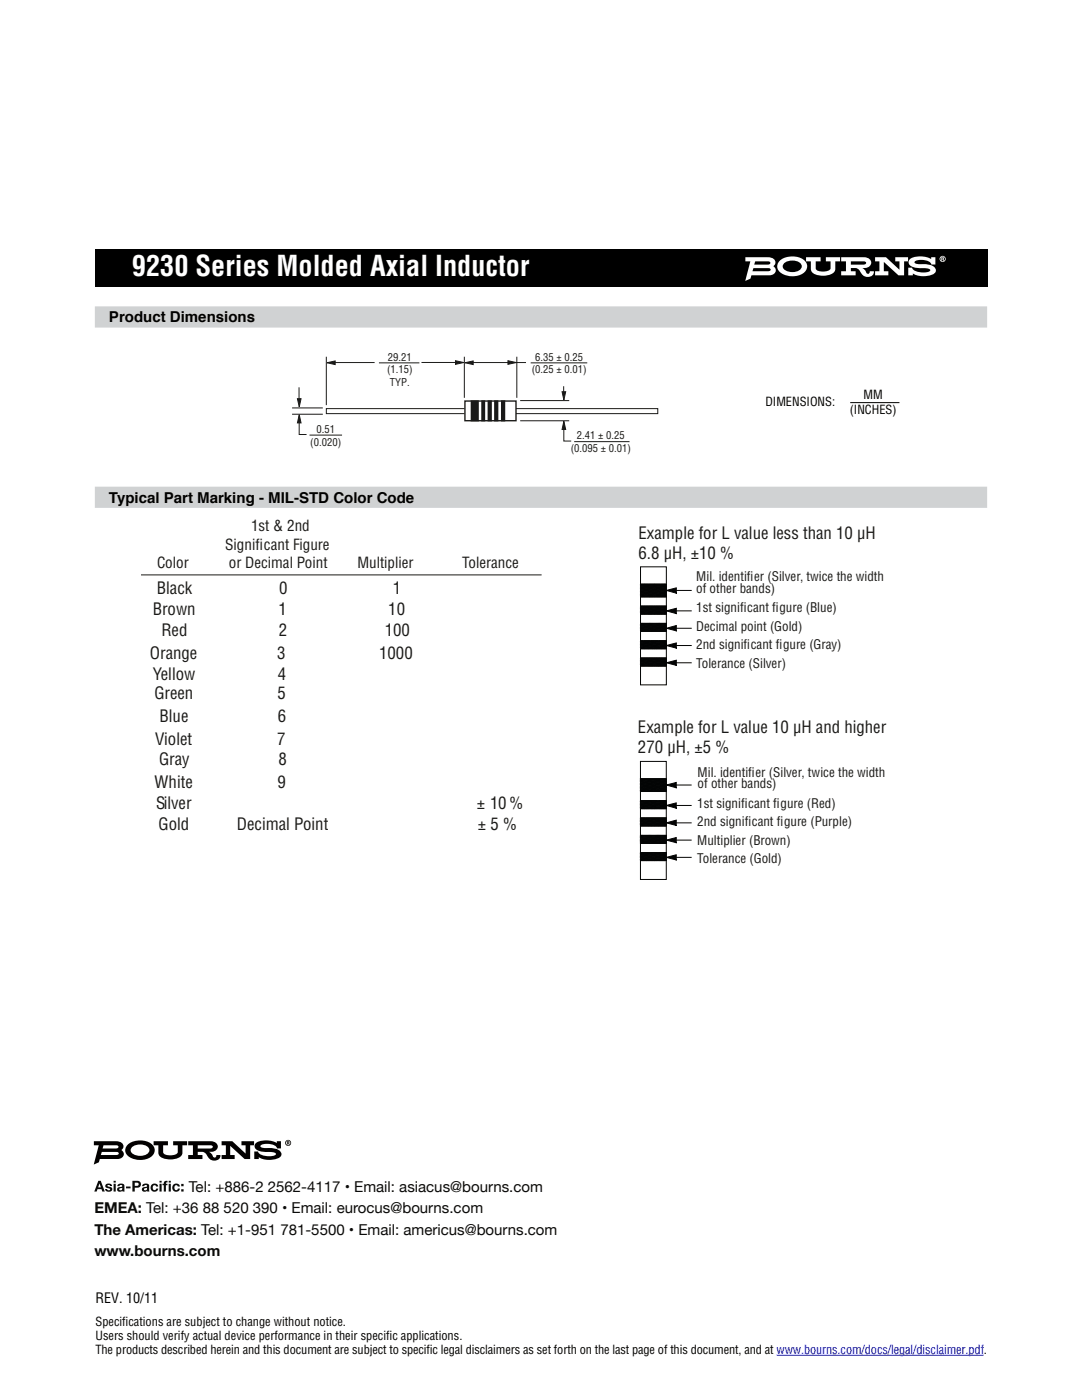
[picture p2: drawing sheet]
<svg xmlns="http://www.w3.org/2000/svg" width="216mm" height="279mm" viewBox="0 0 216 279" stroke-linecap="round" stroke-linejoin="round" font-family="sans-serif">
<path d="M18.9 49.7h178.1v7.5h-178.1z" fill="#000"/>
<g fill="#fff">
<path d="M160.8 51.3h2.9v.9h-.9v1.3a1.6 1.6 0 0 0 1.8 .7 1.05 1.05 0 0 0 1.1-.7v-1.3h-.9v-.9h2.8v.9h-.9v1.5a2.12 2.12 0 0 1-2.4 1.3 2.93 2.93 0 0 1-2.4-.9l-.1-1.9h-1z"/>
<path d="M174.6 51.3h2.2l2.7 2.5v-1.6h-.9v-.9h2.6v.9h-.8v2.7h-1.1l-2.9-2.6v1.8h.9v.8h-2.7v-.8h.9v-1.9h-.9z"/>
<path d="M181.7 51.6a4.6 4.6 0 0 1 4.1 .1v-.4h.8v1.5h-.8a2.22 2.22 0 0 0-2.7-.9l-.6 .3v.2l.5 .3h1.1a2.7 2.7 0 0 1 2.6 1 .91 .91 0 0 1-.8 1.2 4.4 4.4 0 0 1-3.8-.3v.3h-.9v-1.5h.8a2.19 2.19 0 0 0 2.3 1l1.1-.2 .2-.3a2.64 2.64 0 0 0-2.2-.4 2.56 2.56 0 0 1-2-.7l-.1-.5 .1-.4z"/>
<path d="M188 51.5v.1h.2v-.1zM187.8 51.4h.5l-.1 .3 .2 .3h-.2l-.1-.2-.1 .2h-.2zM187.6 51.7a.5 .5 0 0 0 1 0 .5 .5 0 0 0-1 0zM187.5 51.7a.61 .61 0 0 1 1.2 0 .61 .61 0 0 1-1.2 0z"/>
<path d="M150.3 53.5h3l.3 .1 .2 .2-.2 .3h-.4h-3.1zM150.7 52.2h2.6l.4 .2-.2 .3-.4 .1h-2.6zM148.7 51.3v.9h1l-1 3.9 1-.5 .2-.7h3.6a.99 .99 0 0 0 1.2-.5 .99 .99 0 0 0-.4-1.3 .94 .94 0 0 0 .4-1 .94 .94 0 0 0-.9-.7z"/>
<path d="M156.5 52.5a2.61 2.61 0 0 1 3.4 .3 1.11 1.11 0 0 1-1.2 1.4 2.01 2.01 0 0 1-2.5-1zM155.7 51.9a1.59 1.59 0 0 0-.6 1.6 1.59 1.59 0 0 0 1.2 1.2 3.9 3.9 0 0 0 4.5-.7 1.73 1.73 0 0 0-1.3-2.6 4.3 4.3 0 0 0-3.8 .5z"/>
<path d="M169.8 52.2h2.6l.4 .2-.2 .3-.4 .1h-2.4zM167.8 51.3v.9h1v1.9h-1v.8h2.9v-.8h-.9v-.6a1.57 1.57 0 0 1 2 1 1.43 1.43 0 0 0 1.3 .8 1.43 1.43 0 0 0 1.3-.8v-.4h-.8l-.1 .3-.3 .3a.6 .6 0 0 1-.5-.7l-.6-.5a1.28 1.28 0 0 0 1.7-1.4 1.4 1.4 0 0 0-1.4-.8z"/>
</g>
<path d="M18.9 99.2h178.1" fill="none" stroke="#d0d2d3" stroke-width="4.2" stroke-linecap="butt"/>
<path d="M28.1 114.7h80" fill="none" stroke="#1d1b16" stroke-width=".2"/>
<g fill="none" stroke="#030404" stroke-width=".2">
<path d="M127.8 117.7l.9 1.4M127.8 113.1h5.2v23.6h-5.2zM127.8 116.6h5.2M127.8 118.6l.3 .5M127.8 116.9l1.4 2.2M127.8 118.9l.2 .2M127.8 116.6l1.6 2.5M127.8 116.6v.1M128 116.6l1.6 2.5M128 116.6l-.2 .3M128.2 116.6l1.5 2.5M128.2 116.6l-.4 .6 1.2 1.9"/>
<path d="M128.3 119.1l-.5-.8 1.1-1.7 1.6 2.5M128.3 116.6l1.6 2.5M128.4 116.6l-.6 .9 1 1.6M128.5 116.6l1.6 2.5M128.6 116.6l-.8 1.2M128.7 116.6l1.6 2.5M128.7 116.6l-.9 1.4 .7 1.1M129 116.6l1.6 2.5M129.1 116.6l-1.3 2M129.2 116.6l1.6 2.5M129.3 116.6l-1.5 2.3M129.4 116.6l1.6 2.5"/>
<path d="M129.5 116.6l-1.6 2.5M129.6 116.6l1.6 2.5M129.6 116.6l-1.5 2.5M129.8 116.6l1.6 2.5M129.8 116.6l-1.6 2.5M129.9 116.6l1.6 2.5M130 116.6l-1.6 2.5M130.1 116.6l1.6 2.5M130.2 116.6l-1.6 2.5M130.3 116.6l1.6 2.5M130.3 116.6l-1.5 2.5M130.5 116.6l1.6 2.5"/>
<path d="M130.5 116.6l-1.5 2.5M130.7 116.6l1.5 2.5M130.7 116.6l-1.6 2.5M130.8 116.6l1.6 2.5M130.9 116.6l-1.6 2.5M131 116.6l1.6 2.5M131.1 116.6l-1.6 2.5M131.2 116.6l1.6 2.5M131.2 116.6l-1.5 2.5M131.4 116.6l1.6 2.5h-5.2M131.4 116.6l-1.6 2.5M131.6 116.6l1.4 2.2"/>
<path d="M131.6 116.6l-1.6 2.5M131.7 116.6l1.3 2M131.8 116.6l-1.6 2.5M131.9 116.6l1.1 1.7M132 116.6l-1.6 2.5M132.1 116.6l.9 1.4M132.1 116.6l-1.5 2.5M132.4 116.6l.6 .8M132.5 116.6l-1.6 2.5M132.6 116.6l.4 .5M132.7 116.6l-1.6 2.5M132.8 116.6l.2 .3"/>
<path d="M132.9 116.6l-1.6 2.5M133 117.7l-.7-1.1-1.6 2.5M133 119l-.1 .1M133 118.7l-.3 .4M133 116.7l-1.5 2.4M133 118.4l-.5 .7M133 118.1l-.6 1M133 117l-1.4 2.1M133 117.8l-.8 1.3M133 117.5l-1 1.6M133 117.3l-1.2 1.8M127.8 132.1l.5 .8"/>
<path d="M127.8 127.9h5.1l-.9 1.6-1.1-1.6M127.8 129.5h5.2M127.8 128.6l.5 .9M127.8 126h5.2M127.8 121h5.2l-1 1.5-1.1-1.5M127.8 122.5h5.2M127.9 131.3l1 1.6 1-1.6M127.9 124.4l1 1.6 1-1.6M127.9 121l1 1.5 1-1.5M127.9 131.3l-.1 .2 .9 1.4 1-1.6 1 1.6M127.9 127.9l-.1 .1 .9 1.5 1-1.6 1 1.6M127.9 124.4l-.1 .2 .9 1.4 1-1.6 1 1.6"/>
<path d="M128.1 131.3l1 1.6M128.1 127.9l1 1.6M128.1 124.4l1 1.6M128.1 121l1 1.5M128.1 131.3l-.3 .5 .8 1.1 .9-1.6M128.1 127.9l-.3 .4M128.1 124.4l-.3 .5M128.1 121l-.3 .5M128.2 132.9l-.4-.5 .7-1.1 .9 1.6M128.2 129.5l-.4-.6 .7-1 .9 1.6M128.2 126l-.4-.5 .7-1.1 .9 1.6M128.2 122.5l-.4-.5 .7-1 .9 1.5"/>
<path d="M128.2 131.3l1 1.6M128.2 127.9l1 1.6M128.2 124.4l1 1.6M128.2 121l1 1.5M128.3 131.3l-.5 .8M128.3 127.9l-.5 .7M128.3 124.4l-.5 .8 .5 .8M128.3 121l-.5 .7 .5 .8M128.6 131.3l1 1.6 1-1.6 1 1.6M128.6 127.9l1 1.6 1-1.6 1 1.6M128.6 124.4l1 1.6 1-1.6 1 1.6M128.6 121l1 1.5 1-1.5 1 1.5"/>
<path d="M128.6 127.9l-.8 1.3 .2 .3 1-1.6M128.6 124.4l-.8 1.3M128.6 121l-.8 1.3M128.8 131.3l1 1.6 1-1.6M128.8 124.4l1 1.6 1-1.6M128.8 121l1 1.5 1-1.5M128.8 131.3l-1 1.6M128.8 127.9l-1 1.6M128.8 124.4l-1 1.6M128.8 121l-1 1.5M129 131.3l1 1.6M129 127.9l1 1.6"/>
<path d="M129 124.4l1 1.6M129 121l1 1.5M129 131.3l-1 1.6-.2-.2 .8-1.4M129 124.4l-1 1.6-.2-.3M129 121l-1 1.5-.2-.2M129.1 131.3l1.1 1.6 .9-1.6M129.1 127.9l1.1 1.6 .9-1.6M129.1 124.4l1.1 1.6 .9-1.6M129.1 121l1.1 1.5 .9-1.5M129.2 131.3l-1 1.6M129.2 127.9l-1 1.6M129.2 124.4l-1 1.6"/>
<path d="M129.2 121l-1 1.5M129.3 131.3l1 1.6M129.3 127.9l1 1.6M129.3 124.4l1 1.6M129.3 121l1 1.5M129.4 131.3l-1 1.6M129.4 127.9l-1 1.6M129.4 124.4l-1 1.6M129.4 121l-1 1.5M129.5 131.3l1 1.6 1-1.6 1 1.6M129.5 127.9l1 1.6 1-1.6 1 1.6M129.5 124.4l1 1.6 1-1.6 1 1.6"/>
<path d="M129.5 121l1 1.5 1-1.5 1 1.5M129.5 127.9l-.9 1.6-.8-1.2M129.5 124.4l-.9 1.6-.8-1.1M129.5 121l-.9 1.5-.8-1.1M129.9 131.3l.9 1.6M129.9 127.9l.9 1.6M129.9 124.4l.9 1.6M129.9 121l.9 1.5M129.9 127.9l-1 1.6-1-1.6M130 131.3l1 1.6 1-1.6M130 127.9l1 1.6 1-1.6M130 124.4l1 1.6 1-1.6"/>
<path d="M130 121l1 1.5 1-1.5M130.1 131.3l-1 1.6M130.1 127.9l-1 1.6M130.1 124.4l-1 1.6M130.1 121l-1 1.5M130.2 131.3l1 1.6M130.2 127.9l1 1.6M130.2 124.4l1 1.6M130.2 121l1 1.5M130.3 131.3l-1 1.6M130.3 127.9l-1 1.6M130.3 124.4l-1 1.6"/>
<path d="M130.3 121l-1 1.5M130.4 131.3l1 1.6 1-1.6 .6 1M130.4 127.9l1 1.6 1-1.6 .6 1M130.4 124.4l1 1.6 1-1.6 .6 1M130.4 121l1 1.5 1-1.5 .6 .9M130.4 131.3l-.9 1.6M130.4 127.9l-.9 1.6M130.4 124.4l-.9 1.6M130.4 121l-.9 1.5M130.7 131.3l1 1.6M130.7 127.9l1 1.6M130.7 124.4l1 1.6"/>
<path d="M130.7 121l1 1.5M130.8 127.9l-1 1.6-1-1.6M130.9 131.3l1.1 1.6 .9-1.6h-5.1M130.9 124.4l1.1 1.6 .9-1.6h-5.1M131 131.3l-1 1.6M131 127.9l-1 1.6M131 124.4l-1 1.6M131 121l-1 1.5M131.1 131.3l1 1.6M131.1 127.9l1 1.6M131.1 124.4l1 1.6M131.1 121l1 1.5"/>
<path d="M131.3 131.3l1 1.6 .7-1.1M131.3 127.9l1 1.6 .7-1.1M131.3 124.4l1 1.6 .7-1M131.3 121l1 1.5 .7-1M131.3 131.3l-1 1.6M131.3 127.9l-1 1.6M131.3 124.4l-1 1.6M131.3 121l-1 1.5M131.6 131.3l1.1 1.6 .3-.5M131.6 127.9l1.1 1.6 .3-.5M131.6 124.4l1 1.6 .4-.5M131.6 121l1 1.5 .4-.4"/>
<path d="M131.7 131.3l-1 1.6M131.7 127.9l-1 1.6M131.7 124.4l-1 1.6M131.7 121l-1 1.5-1-1.5-1 1.5-.9-1.3 .1-.2M131.8 131.3l1 1.6M131.8 127.9l1 1.6M131.8 124.4l1 1.6M131.8 121l1 1.5M131.9 131.3l-1 1.6M131.9 127.9l-1 1.6M131.9 124.4l-1 1.6M131.9 121l-1 1.5"/>
<path d="M132 131.3l1 1.6h-5.2M132 127.9l1 1.5M132 124.4l1 1.6M132 121l1 1.5M132.5 131.3l.5 .7M132.5 127.9l.5 .7M132.5 124.4l.5 .7M132.5 121l.5 .7M132.6 131.3l-1 1.6M132.6 127.9l-1 1.6M132.6 124.4l-1 1.6M132.6 121l-1 1.5"/>
<path d="M132.7 131.3l.3 .4M132.7 127.9l.3 .4M132.7 124.4l.3 .4M132.7 121l.3 .4M132.8 131.3l-1 1.6M132.8 127.9l-1 1.6M132.8 124.4l-1 1.6M132.8 121l-1 1.5M132.9 131.3l.1 .2M132.9 127.9l.1 .1M132.9 124.4l.1 .1M132.9 121l.1 .1"/>
<path d="M133 132.6l-.8-1.3-1 1.6M133 132.7l-.2 .2M133 132.1l-.5 .8M133 131.6l-.9 1.3M133 129.1l-.8-1.2-1 1.6M133 129.3l-.2 .2M133 128.7l-.5 .8M133 128.1l-.9 1.4M133 125.7l-.8-1.3-1 1.6M133 125.8l-.2 .2M133 125.2l-.5 .8M133 124.7l-.9 1.3"/>
<path d="M133 122.2l-.8-1.2-1 1.5M133 122.3l-.2 .2M133 121.8l-.5 .7M133 121.2l-.9 1.3"/>
</g>
<path d="M133 117.8l1.9-.5v1.1z" fill="#030404"/>
<path d="M133 117.8l1.9-.5v1.1zM134.9 117.8h3" fill="none" stroke="#030404" stroke-width=".2"/>
<path d="M133 121.9l1.9-.5v1.1z" fill="#030404"/>
<path d="M133 121.9l1.9-.5v1.1zM134.9 121.9h3" fill="none" stroke="#030404" stroke-width=".2"/>
<path d="M133 125.4l1.9-.6v1.1z" fill="#030404"/>
<path d="M133 125.4l1.9-.6v1.1zM134.9 125.4h3" fill="none" stroke="#030404" stroke-width=".2"/>
<path d="M133 132.3l1.9-.5v1z" fill="#030404"/>
<path d="M133 132.3l1.9-.5v1zM134.9 132.3h3" fill="none" stroke="#030404" stroke-width=".2"/>
<path d="M133 128.8l1.9-.5v1z" fill="#030404"/>
<g fill="none" stroke="#030404" stroke-width=".2">
<path d="M133 128.8l1.9-.5v1zM134.9 128.8h3M127.8 156l1.2 1.9M127.8 156.3l1 1.6M127.8 157.2l.5 .7M127.8 152h5.1v23.5h-5.1zM127.8 159.8h5.1l-1 1.6M127.8 156.3l.6-.9 1.5 2.5M127.8 155.4v.1M127.9 159.8l1 1.6M127.9 159.8l-.1 .2 .9 1.4 1-1.6M128 155.4l1.6 2.5"/>
<path d="M128 155.4l-.2 .4 1.4 2.1M128.1 159.8l1 1.6 .9-1.6 1 1.6 1-1.6M128.1 159.8l-.3 .5 .7 1.1M128.1 155.4l1.6 2.5M128.2 155.4l-.4 .6M128.4 159.8l1 1.6M128.5 159.8l-.7 1.1M128.5 155.4l1.6 2.5M128.6 155.4l-.8 1.2 .9 1.3M128.6 159.8l1 1.6 1-1.6M128.7 155.4l1.6 2.5M128.7 155.4l-.9 1.5 .7 1"/>
<path d="M128.8 159.8l1 1.6M128.8 159.8l-1 1.6M128.9 155.4l1.5 2.5M128.9 155.4l-1.1 1.8M129 159.8l1 1.6 1-1.6 .9 1.6M129 159.8l-1 1.6-.2-.3 .8-1.3M129 155.4l1.6 2.5M129.1 155.4l-1.3 2.1 .3 .4M129.2 155.4l1.6 2.5M129.3 155.4l-1.5 2.4 .1 .1M129.3 157.9l1.6-2.5 1.5 2.5M129.3 159.8l1 1.6"/>
<path d="M129.4 159.8l-1 1.6-.6-.9M129.4 155.4l1.6 2.5M129.5 155.4l-1.6 2.5M129.5 159.8l1 1.6 1-1.6M129.5 159.8l-1 1.6M129.6 155.4l1.6 2.5M129.6 155.4l-1.6 2.5M129.7 159.8l1 1.6M129.7 155.4l1.6 2.5M129.8 155.4l-1.6 2.5M129.8 159.8l1 1.6 1.1-1.6M129.9 159.8l-1 1.6"/>
<path d="M129.9 155.4l1.6 2.5M130 155.4l-1.6 2.5M130.1 155.4l1.6 2.5M130.2 155.4l-1.6 2.5M130.2 159.8l1 1.6M130.2 159.8l-1 1.6-.9-1.6-.5 .8M130.3 155.4l1.6 2.5M130.3 155.4l-1.6 2.5M130.4 159.8l1 1.6M130.4 159.8l-1 1.6M130.5 155.4l1.6 2.5M130.5 155.4l-1.6 2.5"/>
<path d="M130.6 159.8l1 1.6M130.6 155.4l1.6 2.5M130.7 155.4l-1.6 2.5M130.7 159.8l1 1.6 1.1-1.6M130.8 159.8l-1 1.6M131 155.4l1.6 2.5M131.1 155.4l-1.6 2.5M131.1 159.8l1 1.6 .8-1.3M131.1 159.8l-1 1.6-.9-1.6-1 1.6-.4-.6M131.2 155.4l1.6 2.5M131.2 155.4l-1.6 2.5M131.3 159.8l1 1.6"/>
<path d="M131.3 159.8l-1 1.6M131.4 155.4l1.5 2.5h-5.1M131.4 155.4l-1.6 2.5M131.5 159.8l1 1.6M131.5 155.4l1.4 2.3M131.6 155.4l-1.6 2.5M131.6 159.8l1 1.6 .3-.5M131.7 159.8l-1 1.6M131.7 155.4l1.2 2M131.8 155.4l-1.6 2.5M131.8 159.8l1 1.6M131.9 155.4l1 1.7"/>
<path d="M132 155.4l-1.6 2.5M132 159.8l.9 1.6h-5.1M132.1 155.4l.8 1.4M132.1 155.4l-1.6 2.5M132.2 159.8l.7 1.2M132.2 159.8l-1 1.6M132.3 155.4l.6 1.1M132.3 155.4l-1.6 2.5M132.4 159.8l.5 1M132.4 159.8l-1 1.6M132.4 155.4l.5 .8M132.5 155.4l-1.6 2.5"/>
<path d="M132.6 155.4l.3 .6M132.7 155.4l-1.6 2.5M132.7 159.8l.2 .4M132.8 155.4l.1 .3M132.9 155.4l-1.6 2.5M132.9 159.8v.1M132.9 157.8v.1M132.9 157.5l-.2 .4M132.9 157.2l-.4 .7M132.9 156.9l-.6 1M132.9 156.7l-.8 1.2M132.9 156.4l-.9 1.5"/>
<path d="M132.9 156.1l-1.1 1.8M132.9 155.8l-1.3 2.1M132.9 155.5l-1.5 2.4M132.9 155.4h-5.1l1.6 2.5M127.8 163.3h5.1l-1 1.5M127.8 166.7h5.1l-1 1.6M127.8 168.3h5.1M127.8 170.2h5.1l-1 1.5M127.8 171.7h5.1M127.8 170.6l.7 1.1M127.9 163.3l1 1.5M127.9 166.7l1 1.6"/>
<path d="M127.9 170.2l1 1.5M127.9 163.3l-.1 .2M127.9 166.7l-.1 .2M127.9 170.2l-.1 .2M128.1 163.3l1 1.5 1-1.5 .9 1.5 1-1.5M128.1 166.7l1 1.6 1-1.6 .9 1.6 1-1.6M128.1 170.2l1 1.5 1-1.5 .9 1.5 1-1.5M128.1 163.3l-.3 .4 .7 1.1M128.1 166.7l-.3 .5 .7 1.1M128.1 170.2l-.3 .5M128.4 163.3l1 1.5M128.4 166.7l1 1.6"/>
<path d="M128.4 170.2l1 1.5M128.5 163.3l-.7 1M128.5 166.7l-.7 1.1M128.5 170.2l-.7 1M128.6 163.3l1 1.5 1-1.5M128.6 166.7l1 1.6 1-1.6M128.6 170.2l1 1.5 1-1.5M128.6 163.3l-.8 1.3 .2 .2 1-1.5M128.6 170.2l-.8 1.3M128.8 163.3l1 1.5M128.8 166.7l1 1.6M128.8 170.2l1 1.5"/>
<path d="M128.8 163.3l-1 1.5M128.8 166.7l-1 1.6M128.8 170.2l-1 1.5M129 163.3l1 1.5 .9-1.5 1 1.5M129 166.7l1 1.6 .9-1.6 1 1.6M129 170.2l1 1.5 .9-1.5 1 1.5M129 166.7l-1 1.6-.2-.3 .8-1.3M129 170.2l-1 1.5-.2-.2M129.3 163.3l1 1.5M129.3 166.7l1 1.6M129.3 170.2l1 1.5M129.4 163.3l-1.1 1.5-.5-.8 .5-.7 .9 1.5 1-1.5"/>
<path d="M129.4 166.7l-1.1 1.6-.5-.8 .4-.8 1.1 1.6 .9-1.6M129.4 170.2l-1.1 1.5-.5-.8 .4-.7 1.1 1.5 .9-1.5M129.5 163.3l1 1.5 1-1.5M129.5 166.7l1 1.6 1-1.6M129.5 170.2l1 1.5 1-1.5M129.5 163.3l-1 1.5M129.5 166.7l-1 1.6M129.5 170.2l-1 1.5M129.7 163.3l1 1.5M129.7 166.7l1 1.6M129.7 170.2l1 1.5M129.7 163.3l-1 1.5-.9-1.4"/>
<path d="M129.7 166.7l-1 1.6-.9-1.4M129.7 170.2l-1 1.5-.9-1.4M129.8 163.3l1.1 1.5 1-1.5M129.8 166.7l1.1 1.6 1-1.6M129.8 170.2l1.1 1.5 1-1.5M129.9 163.3l-1 1.5M129.9 166.7l-1 1.6M129.9 170.2l-1 1.5M130.2 163.3l1 1.5M130.2 166.7l1 1.6M130.2 170.2l1 1.5M130.4 163.3l1 1.5"/>
<path d="M130.4 166.7l1 1.6M130.4 170.2l1 1.5M130.4 163.3l-1 1.5M130.4 166.7l-1 1.6M130.4 170.2l-1 1.5M130.6 163.3l1 1.5M130.6 166.7l1 1.6M130.6 170.2l1 1.5M130.7 163.3l1.1 1.5 1-1.5M130.7 166.7l1.1 1.6 1-1.6M130.7 170.2l1.1 1.5 1-1.5M130.8 163.3l-1 1.5"/>
<path d="M130.8 166.7l-1 1.6M130.8 170.2l-1 1.5M131.1 163.3l1 1.5 .8-1.3M131.1 166.7l1 1.6 .8-1.4M131.1 170.2l1 1.5 .8-1.3M131.1 163.3l-1 1.5-.9-1.5-1 1.5-.4-.5M131.1 166.7l-1 1.6-.9-1.6-1 1.6-.4-.6M131.1 170.2l-1 1.5-.9-1.5-1 1.5-.4-.5M131.3 163.3l1 1.5M131.3 166.7l1 1.6M131.3 170.2l1 1.5M131.3 163.3l-1 1.5"/>
<path d="M131.3 166.7l-1 1.6M131.3 170.2l-1 1.5M131.5 163.3l1 1.5M131.5 166.7l1 1.6M131.5 170.2l1 1.5M131.6 163.3l1 1.5 .3-.5M131.6 166.7l1 1.6 .3-.5M131.6 170.2l1 1.5 .3-.4M131.7 163.3l-1 1.5M131.7 166.7l-1 1.6M131.7 170.2l-1 1.5M131.8 163.3l1 1.5"/>
<path d="M131.8 166.7l1 1.6M131.8 170.2l1 1.5M132 163.3l.9 1.5h-5.1M132 166.7l.9 1.5M132 170.2l.9 1.5M132.2 163.3l.7 1.2M132.2 166.7l.7 1.3M132.2 170.2l.7 1.2M132.2 163.3l-1 1.5M132.2 166.7l-1 1.6M132.2 170.2l-1 1.5M132.4 163.3l.5 .9"/>
<path d="M132.4 166.7l.5 1M132.4 170.2l.5 .9M132.4 163.3l-1 1.5M132.4 166.7l-1 1.6M132.4 170.2l-1 1.5M132.7 163.3l.2 .4M132.7 166.7l.2 .4M132.7 170.2l.2 .4M132.9 163.3v.1M132.9 166.7v.1M132.9 170.2v.1M132.9 160.6l-.4 .8"/>
<path d="M132.9 160.3l-.6 1.1M132.9 161.2l-.1 .2M132.9 160.5l-.3-.7-1 1.6M132.9 164.1l-.4 .7M132.9 163.8l-.6 1M132.9 164.6l-.1 .2M132.9 163.9l-.3-.6-1 1.5M132.9 167.5l-.4 .8M132.9 167.2l-.6 1.1M132.9 168.1l-.1 .2M132.9 167.4l-.3-.7-1 1.6M132.9 171l-.4 .7"/>
<path d="M132.9 170.7l-.6 1M132.9 171.5l-.1 .2M132.9 170.9l-.3-.7-1 1.5"/>
</g>
<path d="M132.9 156.7l2-.5v1z" fill="#030404"/>
<path d="M132.9 156.7l2-.5v1zM134.9 156.7h3" fill="none" stroke="#030404" stroke-width=".2"/>
<path d="M132.9 160.7l2-.5v1.1z" fill="#030404"/>
<path d="M132.9 160.7l2-.5v1.1zM134.9 160.7h3" fill="none" stroke="#030404" stroke-width=".2"/>
<path d="M132.9 164.2l2-.5v1z" fill="#030404"/>
<path d="M132.9 164.2l2-.5v1zM134.9 164.2h3" fill="none" stroke="#030404" stroke-width=".2"/>
<path d="M132.9 171.1l2-.5v1z" fill="#030404"/>
<path d="M132.9 171.1l2-.5v1zM134.9 171.1h3" fill="none" stroke="#030404" stroke-width=".2"/>
<path d="M132.9 167.7l2-.6v1.1z" fill="#030404"/>
<path d="M132.9 167.7l2-.6v1.1zM134.9 167.7h3" fill="none" stroke="#030404" stroke-width=".2"/>
<path d="M169.7 80.4h9.8" fill="none" stroke="#000" stroke-width=".2"/>
<path d="M18.9 63.3h178.1" fill="none" stroke="#d0d2d3" stroke-width="4.2" stroke-linecap="butt"/>
<path d="M92.8 80h10.2v4h-10.2z" fill="none" stroke="#1a1a19" stroke-width=".28"/>
<path d="M94.1 80h1.3v4h-1.3z" fill="#1a1a19"/>
<path d="M94.1 80h1.3v4h-1.3z" fill="none" stroke="#1a1a19" stroke-width=".28"/>
<path d="M96.2 80h.5v4h-.5z" fill="#1a1a19"/>
<path d="M96.2 80h.5v4h-.5z" fill="none" stroke="#1a1a19" stroke-width=".28"/>
<path d="M97.4 80h.6v4h-.6z" fill="#1a1a19"/>
<path d="M97.4 80h.6v4h-.6z" fill="none" stroke="#1a1a19" stroke-width=".28"/>
<path d="M98.7 80h.6v4h-.6z" fill="#1a1a19"/>
<path d="M98.7 80h.6v4h-.6z" fill="none" stroke="#1a1a19" stroke-width=".28"/>
<path d="M100.1 80h.6v4h-.6z" fill="#1a1a19"/>
<path d="M100.1 80h.6v4h-.6z" fill="none" stroke="#1a1a19" stroke-width=".28"/>
<path d="M103.1 71.2v8.2M92.7 81.5h-27.6v1h27.6M103 81.5h28.2v1h-28.2" fill="none" stroke="#1a1a19" stroke-width=".2"/>
<path d="M92.8 72.4l1.6-.4v.8z" fill="#1a1a19"/>
<path d="M92.8 72.4l1.6-.4v.8z" fill="none" stroke="#1a1a19" stroke-width=".2"/>
<path d="M101.4 72l1.6 .4-1.6 .3z" fill="#1a1a19"/>
<path d="M92.7 71.2v8.2M94.2 72.4h10.8M101.4 72l1.6 .4-1.6 .3zM105.9 72.4h11.3" fill="none" stroke="#1a1a19" stroke-width=".2"/>
<path d="M65.2 72.4l1.7-.4v.8z" fill="#1a1a19"/>
<path d="M65.2 72.4l1.7-.4v.8z" fill="none" stroke="#1a1a19" stroke-width=".2"/>
<path d="M90.9 72l1.6 .4-1.6 .3z" fill="#1a1a19"/>
<path d="M65.1 71.2v9.7M66.6 72.4h8.2M75.6 72.4h8.1M84.1 72.3h7.5M90.9 72l1.6 .4-1.6 .3zM58.3 82.7h6.1M58.3 81.4h6.1M61.8 86.8h6.5" fill="none" stroke="#1a1a19" stroke-width=".2"/>
<path d="M59.3 79.6h.8l-.4 1.6z" fill="#1a1a19"/>
<path d="M59.3 79.6h.8l-.4 1.6z" fill="none" stroke="#1a1a19" stroke-width=".2"/>
<path d="M59.7 82.8l.4 1.6h-.8z" fill="#1a1a19"/>
<path d="M59.7 77.3v2.6M103.8 79.9h9.8M59.7 83v3.7h1.5M59.7 82.8l.4 1.6h-.8zM103.8 84h9.8M114.6 88.1h11" fill="none" stroke="#1a1a19" stroke-width=".2"/>
<path d="M112.2 78.2h.7l-.4 1.6z" fill="#1a1a19"/>
<path d="M112.2 78.2h.7l-.4 1.6z" fill="none" stroke="#1a1a19" stroke-width=".2"/>
<path d="M112.5 84.1l.4 1.6h-.7z" fill="#1a1a19"/>
<path d="M112.5 77.1v1.3M112.5 84.3v3.7h1.5M112.5 84.1l.4 1.6h-.7z" fill="none" stroke="#1a1a19" stroke-width=".2"/>
<path d="M155 270.5h41.3" fill="none" stroke="#00f" stroke-width=".2"/>
<path d="M36.2 237.3h.4v.5h-.4zM36.2 236.3h.4v.4h-.4zM34.6 236.4a.76 .76 0 0 1 .7-.2 .76 .76 0 0 1 .6 .6h-.4a.42 .42 0 0 0-.7-.1 .42 .42 0 0 0 .1 .7 .33 .33 0 0 0 .3 .1 .33 .33 0 0 0 .3-.3h.4a.8 .8 0 0 1-1.2 .5 .8 .8 0 0 1-.1-1.3zM33.7 236.2h.4v1.6h-.4zM33.7 235.7h.4v.3h-.4zM32.8 235.8l.6-.1v.3l-.3 .1v.1h.3v.3h-.3v1.3h-.4v-1.3h-.3v-.3h.3zM31.8 236.2h.5v1.6h-.5zM31.8 235.7h.5v.3h-.5zM30.3 236.4a.76 .76 0 0 1 .7-.2 .76 .76 0 0 1 .6 .6h-.5a.42 .42 0 0 0-.6-.1 .42 .42 0 0 0 0 .7 .33 .33 0 0 0 .4 .1 .33 .33 0 0 0 .3-.3h.4a.8 .8 0 0 1-1.2 .5 .8 .8 0 0 1-.1-1.3zM28.8 237.2h.1a.25 .25 0 0 1 .4-.1 .25 .25 0 0 1-.1 .4h-.4zM28.5 236.4l-.1 .3h.4l.2-.2a.25 .25 0 0 1 .3 0 .25 .25 0 0 1 0 .4 .25 .25 0 0 1-.4 0 .53 .53 0 0 0-.6 .7 .53 .53 0 0 0 .9 .1l.2-.1v.2h.4v-1.2a.78 .78 0 0 0-1.3-.2zM26.9 236v.7h.4a.33 .33 0 0 0 .4-.4 .33 .33 0 0 0-.4-.3zM26.4 235.7h1a.69 .69 0 0 1 .7 .6 .69 .69 0 0 1-.7 .7h-.5v.8h-.5zM25.1 236.8h1v.4h-1zM23.8 237.2h.1a.25 .25 0 0 1 .5-.1 .25 .25 0 0 1-.2 .4h-.3zM23.6 236.4l-.2 .3h.4l.2-.2a.25 .25 0 0 1 .3 0 .25 .25 0 0 1 0 .4 .25 .25 0 0 1-.3 0 .53 .53 0 0 0-.6 .7 .53 .53 0 0 0 .9 .1l.1-.1v.2h.5l-.1-1.2a.78 .78 0 0 0-1.2-.2zM22.7 236.2h.4v1.6h-.4zM22.7 235.7h.4v.3h-.4zM21.1 236.4l.5-.2a.64 .64 0 0 1 .8 .5h-.4l-.4-.2-.1 .1v.1a.76 .76 0 0 1 .8 .9l-.5 .2a.68 .68 0 0 1-.8-.5h.4a.29 .29 0 0 0 .3 .3 .29 .29 0 0 0 .3-.3l-.6-.2a.42 .42 0 0 1-.4-.3 .42 .42 0 0 1 .1-.4zM19.9 236.2l-.3 .8h.5zM19.6 235.7h.5l.8 2.1h-.5l-.1-.5h-.8l-.2 .5h-.5z" fill="#0b0b0a"/>
<g fill="#020000">
<path d="M30.7 227.8h2.8v.8h-.9v1.3a1.57 1.57 0 0 0 1.8 .7 1.03 1.03 0 0 0 1.1-.7v-1.3h-1v-.8h2.8v.8h-.9v1.5a2.09 2.09 0 0 1-2.4 1.3 2.88 2.88 0 0 1-2.3-.9l-.1-1.9h-.9z"/>
<path d="M44.2 227.8h2.2l2.6 2.4v-1.6h-.8v-.8h2.5v.8h-.8v2.7h-1.1l-2.9-2.6v1.8h.9v.8h-2.6v-.8h.9v-1.9h-.9z"/>
<path d="M51.2 228a4.5 4.5 0 0 1 4 .1v-.3h.9v1.4h-.8a2.19 2.19 0 0 0-2.7-.9l-.6 .3v.2l.5 .3h1a2.65 2.65 0 0 1 2.6 .9 .9 .9 0 0 1-.8 1.2 4.3 4.3 0 0 1-3.7-.3v.4h-.9v-1.5h.8a2.15 2.15 0 0 0 2.2 1l1.1-.2 .3-.3a2.6 2.6 0 0 0-2.2-.4 2.52 2.52 0 0 1-2-.7l-.1-.5 .1-.4z"/>
<path d="M57.4 227.9v.1h.2v-.1zM57.2 227.8h.5l-.1 .3 .2 .3h-.2l-.1-.2-.1 .2h-.2zM57 228.1a.5 .5 0 0 0 1 0 .5 .5 0 0 0-1 0zM56.9 228.1a.6 .6 0 0 1 1.2 0 .6 .6 0 0 1-1.2 0z"/>
<path d="M20.3 229.9h3h.2l.2 .3-.2 .3h-.4h-3zM20.7 228.6h2.5l.4 .2-.1 .3-.4 .1h-2.6zM18.7 227.8v.8h1l-1 3.8 1-.4 .2-.7h3.6a.98 .98 0 0 0 1.1-.6 .98 .98 0 0 0-.4-1.2 .92 .92 0 0 0 .4-1 .92 .92 0 0 0-.9-.7z"/>
<path d="M26.4 228.9a2.57 2.57 0 0 1 3.3 .3 1.09 1.09 0 0 1-1.1 1.4 1.98 1.98 0 0 1-2.5-1zM25.6 228.3a1.57 1.57 0 0 0-.6 1.6 1.57 1.57 0 0 0 1.1 1.2 3.8 3.8 0 0 0 4.5-.7 1.71 1.71 0 0 0-1.3-2.6 4.2 4.2 0 0 0-3.7 .5z"/>
<path d="M39.5 228.6h2.5l.5 .2-.2 .3-.4 .1h-2.4zM37.6 227.8v.8h.9v1.9h-.9v.8h2.8v-.8h-.9v-.6a1.54 1.54 0 0 1 2 .9 1.41 1.41 0 0 0 1.2 .8 1.41 1.41 0 0 0 1.3-.7v-.4h-.8l-.1 .3-.3 .2a.59 .59 0 0 1-.5-.6l-.6-.5a1.26 1.26 0 0 0 1.7-1.4 1.37 1.37 0 0 0-1.4-.7z"/>
</g>
<text font-size="5.6" fill="#fff" x="26.3" y="55.2">9230 Series Molded Axial Inductor</text>
<g font-size="3.4" fill="#1d1b16">
<text x="127.4" y="107.5">Example for L value less than 10 µH</text>
<text x="127.4" y="111.5">6.8 µH, ±10 %</text>
<text x="31.3" y="118.6">Black</text>
<text x="55.7" y="118.6">0</text>
<text x="78.4" y="118.6">1</text>
<text x="30.5" y="122.8">Brown</text>
<text x="55.5" y="122.8">1</text>
<text x="77.5" y="122.8">10</text>
<text x="29.9" y="131.5">Orange</text>
<text x="32.2" y="127">Red</text>
<text x="55.3" y="131.5">3</text>
<text x="55.6" y="127">2</text>
<text x="75.7" y="131.5">1000</text>
<text x="76.8" y="127">100</text>
<text x="30.5" y="135.7">Yellow</text>
<text x="55.4" y="135.7">4</text>
<text x="30.8" y="139.5">Green</text>
<text x="55.4" y="139.5">5</text>
<text x="31" y="148.6">Violet</text>
<text x="31.8" y="144.1">Blue</text>
<text x="55.3" y="148.6">7</text>
<text x="55.5" y="144.1">6</text>
<text x="127.3" y="146.2">Example for L value 10 µH and higher</text>
<text x="31.7" y="152.8">Gray</text>
<text x="55.6" y="152.8">8</text>
<text x="127.3" y="150.2">270 µH, ±5 %</text>
<text x="30.9" y="157.3">White</text>
<text x="31.2" y="161.4">Silver</text>
<text x="55.3" y="157.3">9</text>
<text x="95.1" y="161.4">± 10 %</text>
<text x="31.6" y="165.7">Gold</text>
<text x="47.3" y="165.7">Decimal Point</text>
<text x="95.4" y="165.7">± 5 %</text>
</g>
<g font-size="3">
<text x="21.7" y="64.3">Product Dimensions</text>
<text x="21.7" y="100.3">Typical Part Marking - MIL-STD Color Code</text>
</g>
<g font-size="3" fill="#1d1b16">
<text x="50.1" y="106">1st &amp; 2nd</text>
<text x="31.3" y="113.4">Color</text>
<text x="44.9" y="109.7">Signifcant Figure</text>
<text x="45.7" y="113.4">or Decimal Point</text>
<text x="51" y="109.7">i</text>
<text x="71.3" y="113.4">Multiplier</text>
<text x="92.2" y="113.4">Tolerance</text>
</g>
<g font-size="3" fill="#0b0b0a">
<text x="37.6" y="237.8">Tel: +886-2 2562-4117 • Email: asiacus@bourns.com</text>
<text x="18.8" y="242.1">EMEA: Tel: +36 88 520 390 • Email: eurocus@bourns.com</text>
<text x="18.8" y="246.4">The Americas: Tel: +1-951 781-5500 • Email: americus@bourns.com</text>
<text x="18.8" y="250.7">www.bourns.com</text>
</g>
<text font-size="2.8" x="19" y="260">REV. 10/11</text>
<g font-size="2.6" fill="#1d1b16">
<text x="138.9" y="116">Mil. identif</text>
<text x="138.9" y="118.3">of other bands)</text>
<text x="149" y="116">i er (Silver, twice the width</text>
<text x="138.9" y="122.2">1st signif</text>
<text x="138.9" y="125.9">Decimal point (Gold)</text>
<text x="147.7" y="122.2">i cant f</text>
<text x="154.1" y="122.2">i gure (Blue)</text>
<text x="138.9" y="129.6">2nd signif</text>
<text x="148.4" y="129.6">i cant f</text>
<text x="154.8" y="129.6">i gure (Gray)</text>
<text x="138.9" y="133.3">Tolerance (Silver)</text>
<text x="139.2" y="155">Mil. identif</text>
<text x="149.3" y="155">i er (Silver, twice the width</text>
<text x="139.1" y="161.2">1st signif</text>
<text x="139.2" y="157.4">of other bands)</text>
<text x="147.9" y="161.2">i cant f</text>
<text x="154.3" y="161.2">i gure (Red)</text>
<text x="139.1" y="164.9">2nd signif</text>
<text x="148.6" y="164.9">i cant f</text>
<text x="155" y="164.9">i gure (Purple)</text>
<text x="139.1" y="168.6">Multiplier (Brown)</text>
<text x="139.1" y="172.3">Tolerance (Gold)</text>
</g>
<g font-size="2.5">
<text x="152.7" y="81.1">DIMENSIONS:</text>
<text x="169.6" y="82.7">(INCHES)</text>
<text x="172.3" y="79.7">MM</text>
</g>
<g font-size="2.5" fill="#040404">
<text x="19" y="264.6">Specif</text>
<text x="19" y="267.4">Users should verify actual device performance in their specif</text>
<text x="24.4" y="264.6">ications are subject to change without notice.</text>
<text x="77.1" y="267.4">ic applications.</text>
<text x="19" y="270.2">The products described herein and this document are subject to specif</text>
<text x="85.1" y="270.2">ic legal disclaimers as set forth on the last page of this document, and at www.bourns.com/docs/legal/disclaimer.pdf.</text>
</g>
<g font-size="2.1" fill="#1a1a19">
<text x="77.2" y="74.5">(1.15)</text>
<text x="77.4" y="72">29.21</text>
<text x="77.8" y="77">TYP.</text>
<text x="106.1" y="74.5">(0.25 ± 0.01)</text>
<text x="106.8" y="72">6.35 ± 0.25</text>
<text x="61.9" y="89">(0.020)</text>
<text x="63.1" y="86.3">0.51</text>
<text x="115.1" y="87.6">2.41 ± 0.25</text>
<text x="113.9" y="90.3">(0.095 ± 0.01)</text>
</g>
</svg>
